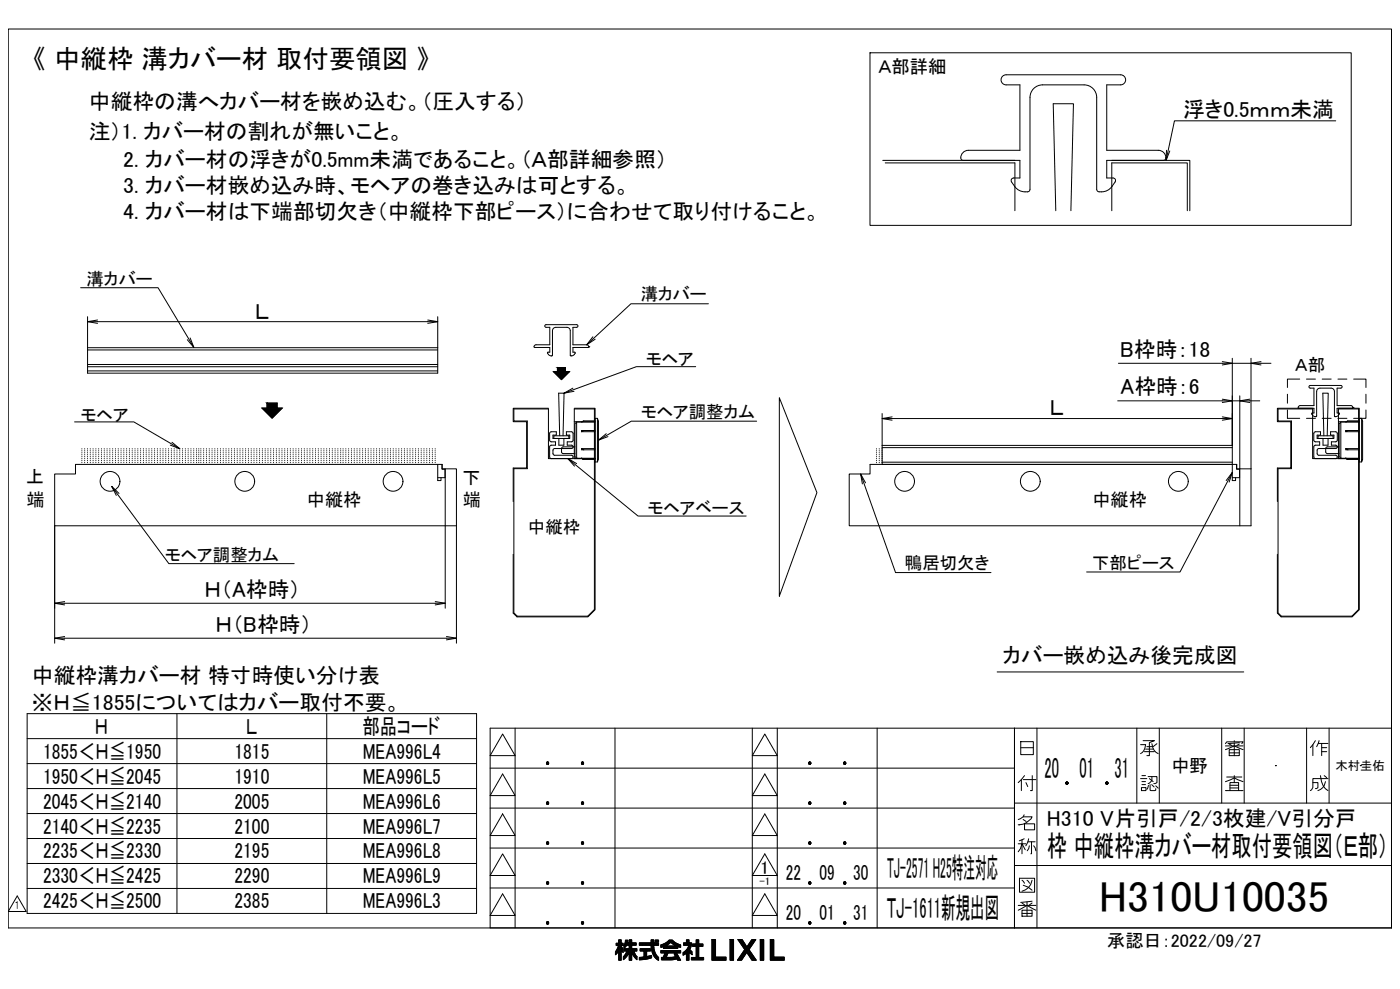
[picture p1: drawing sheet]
<svg xmlns="http://www.w3.org/2000/svg" width="841mm" height="594mm" viewBox="0 0 841 594" stroke-linecap="round" stroke-linejoin="round" font-family="sans-serif">
<!-- layer: TOS_WA -->
<g fill="none" stroke="#000" stroke-width=".6">
<path d="M5 17h831v540h-831zM16 429h270v120h-270zM106 429v120M196 429v120M309 437v120M369 437v120M452 437v120M467 437v120M527 437v120M609 437v120M623 437v120M683 437v45"/>
<path d="M696 437v45M734 437v45M747 437v45M785 437v45M798 437v45M16 444h270M16 459h270M302 441l7 13h-15zM459 441l8 13h-15zM613 446h8v7h-8zM613 449h8M715 460h.1"/>
<path d="M766 460h.1M817 460h.1M16 474h270M294 461h315M302 465l7 13h-15zM459 465l8 13h-15zM16 489h270M294 485h315M302 489l7 13h-15zM459 489l8 13h-15zM609 482h227M16 504h270"/>
<path d="M16 519h270M294 509h315M302 513l7 13h-15zM459 513l8 13h-15zM609 520h227M16 534h270M294 533h315M302 537l7 13h-15zM459 537l8 13h-15zM294 557v-120h542v120M370 571v2M370 567v1"/>
<path d="M371 567v1M371 570v3M371 569v3M372 567v4M372 565h1v2h1v1h-1l1 2v2l-1-1v6h-1v-6l-2 3v-2l2-4h-2v-1h2zM372 565v12M373 565v12M373 567v1M373 569v2M374 567v1M374 569v2M374 569v3"/>
<path d="M374 570v2M375 574v2M375 568v1M375 570v1M375 567v2M375 566v3M375 573v3M376 565h1v1h1v-1h2v1h2v2h-2v2h3v1h-2l2 4v2l-3-5v5h-2v-5l-4 5v-2l3-4h-2v-1h3v-2h-2l-1 2zM376 565v4M376 570v1M376 573v2M376 565v3"/>
<path d="M376 572v3M377 565v3M377 570v1M377 571v3M377 570v4M377 565v1M377 566v2M377 570v3M378 566v2M378 570v3M378 570v2M378 565v12"/>
<path d="M379 565v12M380 566v2M380 570v3M380 570v4M381 566v2M381 570v4M381 570v1M381 572v3M382 566v2M382 570v1M382 573v2M382 573v3"/>
<path d="M382 574v2M383 570v1M383 575v1M384 566h7v-1h2v1h3v2h-3v3l3 4v2l-2-1a11 11 0 0 1-3-8h-7zM384 566v2M384 575v2M384 570h7v1h-3v4l3-1v1l-7 2v-2h3v-4h-3zM385 566v2M385 570v1M385 575v2M385 575v1M386 566v2"/>
<path d="M386 570v1M386 575v1M387 566v2M387 570v1M387 575v1M387 570v6M388 566v2M388 570v6M389 566v2M389 570v1M389 575v1M389 574v2"/>
<path d="M390 566v2M390 570v1M390 574v2M391 566v2M391 570v1M391 574v2M391 565v4M391 574v1M391 565v6M392 565v7M392 565v8M393 565v9"/>
<path d="M393 566v2M393 569v5M393 571v4M393 572v3M394 565h2v1h-2zM394 565v1M394 566v2M394 572v3M394 573v3M394 574v2M395 565v1M395 566v2"/>
<path d="M395 574v2M395 575v2M397 568l3-2 2-1h2l2 1 3 2v1h-2v1h-8v-1h-2zM397 571h12v1h-8l-1 3h6l-1-2h2l2 4h-2v-1l-3 1h-7v-2h1l2-3h-3zM397 568v1M397 571v1M398 567v2M398 571v1M398 575v2M399 567v2M399 571v1M399 575v2"/>
<path d="M399 567v3M399 574v3M399 573v4M400 568l2-1a.7 .7 0 0 1 1-1 .7 .7 0 0 1 1 1l2 1zM400 567v3M400 571v6M400 566v4M400 566v2M400 568v2M400 571v4M400 575v2M401 566v2"/>
<path d="M401 568v2M401 571v3M401 575v2M401 571v2M401 565v2M401 571v1M402 565v2M402 568v2M402 571v1M402 575v2M403 565v1M403 568v2"/>
<path d="M403 571v1M403 575v2M404 565v2M404 568v2M404 571v1M404 575v2M404 575v1M405 565v2M405 568v2M405 571v1M405 575v1M405 566v2"/>
<path d="M405 573h.1M405 573v1M406 566v2M406 568v2M406 571v1M406 573v1M406 575v1M406 566v4M406 573v3M406 567v3M407 567v3M407 571v1"/>
<path d="M407 573v3M407 573v4M407 567v2M407 574v3M408 567v2M408 571v1M408 574v3M408 575v2M408 576v1M409 567v2M409 571v1M409 576v1"/>
<path d="M409 568v1M409 577h.1M410 572v2M411 566v2M411 572v2M411 572v1M411 571v2M412 566v2M412 571v2M412 565h2v1h2l-2 4 2 2v2l-2-2v5h-2v-4l-2 1v-2l3-2 1-2h-3v-2h1zM412 565v3M412 570v7"/>
<path d="M413 565v3M413 570v7M413 569v8M414 565v3M414 569v8M414 565v12M414 566v6M415 566v4M415 571v2M415 566v3M415 566v2M415 575v2"/>
<path d="M416 572v1M416 575v2M416 567v1M417 567v1M417 575v2M418 567v1M418 575v2M418 565h2v2h2v1h-2v7h3v2h-8v-2h3v-7h-2v-1h2zM418 565v12M419 565v12M420 565v12M420 567v1"/>
<path d="M420 575v2M421 567v1M421 575v2M422 567v1M422 575v2M428 564h2v11h6v2h-8zM428 564v13M429 564v13M430 564v13M430 575v2M431 575v2M432 575v2"/>
<path d="M433 575v2M434 575v2M435 575v2M436 575v2M439 564h2v13h-2zM439 564v13M440 564v13M441 564v13M443 576v1M443 564h3l3 5 3-5h2l-4 6 4 7h-2l-3-5-4 5h-2l4-7zM443 564v1M444 564v1"/>
<path d="M444 576v1M444 575v2M444 564v2M445 564v2M445 575v2M445 564v3M445 574v3M445 573v4M446 564v4M446 573v4M446 573v3M446 565v4"/>
<path d="M446 572v4M446 572v3M447 566v3M447 572v3M447 566v4M447 571v4M447 571v3M447 567v7M448 567v7M448 568v5M448 568v4M449 569v3"/>
<path d="M449 568v5M450 568v5M450 567v7M450 567v3M450 570v4M450 566v4M450 571v4M451 566v4M451 571v4M451 566v3M451 572v3M451 565v4"/>
<path d="M451 572v4M451 565v3M452 564v4M452 573v4M452 564v3M452 574v3M453 564v2M453 574v3M453 575v2M453 564v1M454 564v1M454 576v1"/>
<path d="M454 577h.1M457 564h2v13h-2zM457 564v13M458 564v13M459 564v13M463 564h2v11h6v2h-8zM463 564v13M464 564v13M465 564v13M465 575v2M466 575v2M467 575v2"/>
<path d="M468 575v2M469 575v2M470 575v2M471 575v2"/>
</g>
<g fill="#000" stroke="#000" stroke-width=".6">
<path d="M328 458h1zM349 458h1zM640 470h1zM664 470h1zM328 482h1zM349 482h1zM328 506h1zM349 506h1zM328 554h1zM349 554h1z"/>
<path d="M328 458h1zM328 459l1-1zM328 459l1-1z"/>
<path d="M328 458h1zM328 458h1zM328 458h1z"/>
<path d="M328 459l1-1zM328 459l1-1zM329 458v1z"/>
<path d="M329 458v1zM329 458v1zM329 458v1z"/>
<path d="M329 458v1zM329 458v1zM329 458v1z"/>
<path d="M329 458v1zM329 458v1zM329 458v1z"/>
<path d="M329 458v1zM329 458l1 1zM329 458h1z"/>
<path d="M329 458h1zM329 458h1z"/>
<path d="M349 458h1zM349 459l1-1zM349 459l1-1z"/>
<path d="M349 458h1zM349 458h1zM349 458h1z"/>
<path d="M349 459l1-1zM349 459l1-1zM350 458v1z"/>
<path d="M350 458v1zM350 458v1zM350 458v1z"/>
<path d="M350 458v1zM350 458v1zM350 458v1z"/>
<path d="M350 458v1zM350 458v1zM350 458v1z"/>
<path d="M350 458v1zM350 458l1 1zM350 458h1z"/>
<path d="M350 458h1zM350 458h1z"/>
<path d="M486 459v-1zM486 459v-1z"/>
<path d="M486 459v-1zM486 459v-1zM486 458v1z"/>
<path d="M486 458v1zM486 458v1zM486 458v1z"/>
<path d="M486 458v1zM486 458l1 1zM486 458l1 1z"/>
<path d="M487 458h-1zM487 458h-1z"/>
<path d="M486 458l1 1zM486 458l1 1zM486 458l1 1z"/>
<path d="M486 458h1zM487 458h-1zM487 458h-1z"/>
<path d="M486 458l1 1zM486 458l1 1zM486 458l1 1z"/>
<path d="M486 458h1zM486 458h1zM486 458h1z"/>
<path d="M507 459v-1zM507 459v-1z"/>
<path d="M507 459v-1zM507 459v-1zM507 458v1z"/>
<path d="M507 458v1zM507 458v1zM507 458v1z"/>
<path d="M507 458v1zM507 458l1 1zM507 458l1 1z"/>
<path d="M508 458h-1zM508 458h-1z"/>
<path d="M507 458l1 1zM507 458l1 1zM507 458l1 1z"/>
<path d="M507 458h1zM508 458h-1zM508 458h-1z"/>
<path d="M507 458l1 1zM507 458l1 1zM507 458h1z"/>
<path d="M507 458h1zM507 458h1zM507 458h1z"/>
<path d="M640 470h1zM640 471l1-1zM640 471l1-1z"/>
<path d="M640 470h1zM640 470h1zM640 470h1z"/>
<path d="M640 471l1-1zM640 471l1-1zM641 470v1z"/>
<path d="M641 470v1zM641 470v1zM641 470v1z"/>
<path d="M641 470v1zM641 470v1zM641 470v1z"/>
<path d="M641 470v1zM641 470v1zM641 470v1z"/>
<path d="M641 470v1zM641 470v1zM641 470h1z"/>
<path d="M641 470h1zM641 470h1z"/>
<path d="M664 470h1zM664 471l1-1zM664 471l1-1z"/>
<path d="M664 470h1zM664 470h1zM664 470h1z"/>
<path d="M664 471l1-1zM664 471l1-1zM665 470v1z"/>
<path d="M665 470v1zM665 470v1zM665 470v1z"/>
<path d="M665 470v1zM665 470v1zM665 470v1z"/>
<path d="M665 470v1zM665 470v1zM665 470v1z"/>
<path d="M665 470v1zM665 470v1zM665 470h1z"/>
<path d="M665 470h1zM665 470h1z"/>
<path d="M328 482h1zM328 483l1-1zM328 483l1-1z"/>
<path d="M328 482h1zM328 482h1zM328 482h1z"/>
<path d="M328 483l1-1zM328 483l1-1zM329 482v1z"/>
<path d="M329 482v1zM329 482v1zM329 482v1z"/>
<path d="M329 482v1zM329 482v1zM329 482v1z"/>
<path d="M329 482v1zM329 482v1zM329 482v1z"/>
<path d="M329 482v1zM329 482l1 1zM329 482h1z"/>
<path d="M329 482h1zM329 482h1z"/>
<path d="M349 482h1zM349 483l1-1zM349 483l1-1z"/>
<path d="M349 482h1zM349 482h1zM349 482h1z"/>
<path d="M349 483l1-1zM349 483l1-1zM350 482v1z"/>
<path d="M350 482v1zM350 482v1zM350 482v1z"/>
<path d="M350 482v1zM350 482v1zM350 482v1z"/>
<path d="M350 482v1zM350 482v1zM350 482v1z"/>
<path d="M350 482v1zM350 482l1 1zM350 482h1z"/>
<path d="M350 482h1zM350 482h1z"/>
<path d="M486 483v-1zM486 483v-1z"/>
<path d="M486 483v-1zM486 483v-1zM486 482v1z"/>
<path d="M486 482v1zM486 482v1zM486 482v1z"/>
<path d="M486 482l1 1zM486 482l1 1zM486 482l1 1z"/>
<path d="M487 482h-1zM487 482h-1z"/>
<path d="M486 482l1 1zM486 482l1 1zM486 482l1 1z"/>
<path d="M486 482h1zM487 482h-1zM487 482h-1z"/>
<path d="M486 482l1 1zM486 482l1 1zM486 482l1 1z"/>
<path d="M486 482h1zM486 482h1zM486 482h1z"/>
<path d="M507 483v-1zM507 483v-1z"/>
<path d="M507 483v-1zM507 483v-1zM507 482v1z"/>
<path d="M507 482v1zM507 482v1zM507 482v1z"/>
<path d="M507 482l1 1zM507 482l1 1zM507 482l1 1z"/>
<path d="M508 482h-1zM508 482h-1z"/>
<path d="M507 482l1 1zM507 482l1 1zM507 482l1 1z"/>
<path d="M507 482h1zM508 482h-1zM508 482h-1z"/>
<path d="M507 482l1 1zM507 482l1 1zM507 482h1z"/>
<path d="M507 482h1zM507 482h1zM507 482h1z"/>
<path d="M328 506h1zM328 507l1-1zM328 507l1-1z"/>
<path d="M328 506h1zM328 506h1zM328 506h1z"/>
<path d="M328 507l1-1zM328 507l1-1zM329 506v1z"/>
<path d="M329 506v1zM329 506v1zM329 506v1z"/>
<path d="M329 506v1zM329 506v1zM329 506v1z"/>
<path d="M329 506v1zM329 506v1zM329 506v1z"/>
<path d="M329 506v1zM329 506l1 1zM329 506h1z"/>
<path d="M329 506h1zM329 506h1z"/>
<path d="M349 506h1zM349 507l1-1zM349 507l1-1z"/>
<path d="M349 506h1zM349 506h1zM349 506h1z"/>
<path d="M349 507l1-1zM349 507l1-1zM350 506v1z"/>
<path d="M350 506v1zM350 506v1zM350 506v1z"/>
<path d="M350 506v1zM350 506v1zM350 506v1z"/>
<path d="M350 506v1zM350 506v1zM350 506v1z"/>
<path d="M350 506v1zM350 506l1 1zM350 506h1z"/>
<path d="M350 506h1zM350 506h1z"/>
<path d="M486 507v-1zM486 507v-1z"/>
<path d="M486 507v-1zM486 507v-1zM486 506v1z"/>
<path d="M486 506v1zM486 506v1zM486 506v1z"/>
<path d="M486 506v1zM486 506l1 1zM486 506l1 1z"/>
<path d="M487 506h-1zM487 506h-1z"/>
<path d="M486 506l1 1zM486 506l1 1zM486 506l1 1z"/>
<path d="M486 506h1zM487 506h-1zM487 506h-1z"/>
<path d="M486 506l1 1zM486 506l1 1zM486 506l1 1z"/>
<path d="M486 506h1zM486 506h1zM486 506h1z"/>
<path d="M507 507v-1zM507 507v-1z"/>
<path d="M507 507v-1zM507 507v-1zM507 506v1z"/>
<path d="M507 506v1zM507 506v1zM507 506v1z"/>
<path d="M507 506v1zM507 506l1 1zM507 506l1 1z"/>
<path d="M508 506h-1zM508 506h-1z"/>
<path d="M507 506l1 1zM507 506l1 1zM507 506l1 1z"/>
<path d="M507 506h1zM508 506h-1zM508 506h-1z"/>
<path d="M507 506l1 1zM507 506l1 1zM507 506h1z"/>
<path d="M507 506h1zM507 506h1zM507 506h1z"/>
<path d="M328 530h1zM328 531l1-1zM328 531l1-1z"/>
<path d="M328 530h1zM328 530h1zM328 530h1z"/>
<path d="M328 531l1-1zM328 531l1-1zM329 530v1z"/>
<path d="M328 530h1zM328 530h1z"/>
<path d="M329 530v1zM329 530v1zM329 530v1z"/>
<path d="M329 530v1zM329 530v1zM329 530v1z"/>
<path d="M329 530v1zM329 530v1zM329 530v1z"/>
<path d="M329 530v1zM329 530l1 1zM329 530h1z"/>
<path d="M329 530h1zM329 530h1z"/>
<path d="M349 530h1zM349 531l1-1zM349 531l1-1z"/>
<path d="M349 530h1zM349 530h1zM349 530h1z"/>
<path d="M349 531l1-1zM349 531l1-1zM350 530v1z"/>
<path d="M349 530h1zM349 530h1z"/>
<path d="M350 530v1zM350 530v1zM350 530v1z"/>
<path d="M350 530v1zM350 530v1zM350 530v1z"/>
<path d="M350 530v1zM350 530v1zM350 530v1z"/>
<path d="M350 530v1zM350 530l1 1zM350 530h1z"/>
<path d="M350 530h1zM350 530h1z"/>
<path d="M486 531v-1zM486 531v-1z"/>
<path d="M486 531v-1zM486 531v-1zM486 530v1z"/>
<path d="M486 530v1zM486 530v1zM486 530v1z"/>
<path d="M486 530v1zM486 530l1 1zM486 530l1 1z"/>
<path d="M487 530h-1zM487 530h-1z"/>
<path d="M486 530l1 1zM486 530l1 1zM486 530l1 1z"/>
<path d="M486 530h1zM487 530h-1zM487 530h-1z"/>
<path d="M486 530l1 1zM486 530l1 1zM486 530l1 1z"/>
<path d="M486 530h1zM486 530h1zM486 530h1z"/>
<path d="M507 531v-1zM507 531v-1z"/>
<path d="M507 531v-1zM507 531v-1zM507 530v1z"/>
<path d="M507 530v1zM507 530v1zM507 530v1z"/>
<path d="M507 530v1zM507 530l1 1zM507 530l1 1z"/>
<path d="M508 530h-1zM508 530h-1z"/>
<path d="M507 530l1 1zM507 530l1 1zM507 530l1 1z"/>
<path d="M507 530h1zM508 530h-1zM508 530h-1z"/>
<path d="M507 530l1 1zM507 530l1 1zM507 530h1z"/>
<path d="M507 530h1zM507 530h1zM507 530h1z"/>
<path d="M328 554h1zM328 555l1-1zM328 555l1-1z"/>
<path d="M328 554h1zM328 554h1zM328 554h1z"/>
<path d="M328 555l1-1zM328 555l1-1zM329 554v1z"/>
<path d="M329 554v1zM329 554v1zM329 554v1z"/>
<path d="M329 554v1zM329 554v1zM329 554v1z"/>
<path d="M329 554v1zM329 554v1zM329 554v1z"/>
<path d="M329 554v1zM329 554l1 1zM329 554h1z"/>
<path d="M329 554h1zM329 554h1z"/>
<path d="M349 554h1zM349 555l1-1zM349 555l1-1z"/>
<path d="M349 554h1zM349 554h1zM349 554h1z"/>
<path d="M349 555l1-1zM349 555l1-1zM350 554v1z"/>
<path d="M350 554v1zM350 554v1zM350 554v1z"/>
<path d="M350 554v1zM350 554v1zM350 554v1z"/>
<path d="M350 554v1zM350 554v1zM350 554v1z"/>
<path d="M350 554v1zM350 554l1 1zM350 554h1z"/>
<path d="M350 554h1zM350 554h1z"/>
<path d="M486 555v-1zM486 555v-1z"/>
<path d="M486 555v-1zM486 555v-1zM486 554v1z"/>
<path d="M486 554v1zM486 554v1zM486 554v1z"/>
<path d="M486 554v1zM486 554l1 1zM486 554l1 1z"/>
<path d="M487 554h-1zM487 554h-1z"/>
<path d="M486 554l1 1zM486 554l1 1zM486 554l1 1z"/>
<path d="M486 554h1zM487 554h-1zM487 554h-1z"/>
<path d="M486 554l1 1zM486 554l1 1zM486 554l1 1z"/>
<path d="M486 554h1zM486 554h1zM486 554h1z"/>
<path d="M507 555v-1zM507 555v-1z"/>
<path d="M507 555v-1zM507 555v-1zM507 554v1z"/>
<path d="M507 554v1zM507 554v1zM507 554v1z"/>
<path d="M507 554v1zM507 554l1 1zM507 554l1 1z"/>
<path d="M508 554h-1zM508 554h-1z"/>
<path d="M507 554l1 1zM507 554l1 1zM507 554l1 1z"/>
<path d="M507 554h1zM508 554h-1zM508 554h-1z"/>
<path d="M507 554l1 1zM507 554l1 1zM507 554h1z"/>
<path d="M507 554h1zM507 554h1zM507 554h1z"/>
</g>
<!-- layer: TOS_M1 -->
<g fill="none" stroke="#000" stroke-width=".6">
<path d="M523 32h289v103h-289zM530 96h83v11h-4a1.5 1.5 0 0 0-1 2M532 98h78v29M577 95h.1M577 95a5 5 0 0 1 5-5h31v-39h-9a3 3 0 0 1-3-3 3 3 0 0 1 3-3h69a3 3 0 0 1 3 3 3 3 0 0 1-3 3h-8v39h31a5 5 0 0 1 4 5M577 95v1h2M668 96h47v31M700 95v1h-1h-34v11h4a1.5 1.5 0 0 1 1 2M700 95h.1M608 109l2 3a7 7 0 0 0 8 3l1-56a8 8 0 0 1 7-8h25a8 8 0 0 1 8 8v55a6 6 0 0 0 7 0l4-5M634 127l-1-65h12l-2 65M668 127v-29h45v29"/>
<path d="M53 190v34h210v-34M59 193h198M53 209h210M53 210h210M53 219h210M321 208l9 1v3h-1a1.9 1.9 0 0 0 3 1v-14l1-2h8l1 1 1 16 1-1 2-1h-2v-3l10-1M321 208h.1M321 208l1-1h8v-10h-2a.8 .8 0 0 1-1-1 .8 .8 0 0 1 1-1h18a.8 .8 0 0 1 1 1 .8 .8 0 0 1-1 1h-2v10h8l2 1M354 208h.1M672 218h62M740 215v53M740 218h12"/>
<path d="M752 215v101h-242v-31h13v-6h220v3h9M758 218h6M53 220h210M53 223h210M332 223h3v-2h5v2h2l-5 5zM468 239l23 57-23 62zM745 238v78M773 237v5M781 228h-8v5M785 228h5M794 228h6M804 228h5"/>
<path d="M813 228h8v5M821 237v5M157 245h3v-3h6v3h3l-6 6zM309 246h20v29h28h-12v-29h12v120l-4 4h-42l-2-2v-86h8v-29h-8zM329 245h-21v8h8v28h-8v20M330 260l4-1v2h-2v2h4v4h3v-4h3v-2h-2v-2h4v1v5h-1h-2v2h2a1 1 0 0 1 1 1 1 1 0 0 1-1 1l-10 1h-1v2l1 1h10a1 1 0 0 1 1 1 1 1 0 0 1-1 1h-13v-7l1-1h3v-2h-3h-1zM345 245h12v121l-4 5h-42l-3-3v-35M345 253h12M346 254h11M349 259h2h-2M349 259h8M349 259h.1"/>
<path d="M351 253l-2 1 2-1h6M359 251v26l1-1v-23l-1-2h-2v26h2M530 248v20M536 251h198M671 241h63M740 241h5M751 241h6M768 246h21v29h28h-13v-29h12v120l-4 4h-42l-2-2v-86h8v-29h-8zM773 246v5h8M780 245l1-1h8v-11h-2a.8 .8 0 0 1-1-1 .8 .8 0 0 1 1 0h18a.8 .8 0 0 1 1 0 .8 .8 0 0 1-1 1h-2v11h9l1 1M780 245h9v3h-1v1M780 245h.1"/>
<path d="M785 251h5M788 249l1 1h2v-15l1-1 1-1h7l1 1 1 16h1l2-1M789 245h-22v8h8v28h-8v20M790 260l3-1v2h-2v2h4v4h3v-4h3v-2h-2v-2h4v1v5h-1h-2v2h2a1 1 0 0 1 1 1 1 1 0 0 1-1 1l-10 1h-1v2l1 1h10a1 1 0 0 1 1 1 1 1 0 0 1-1 1h-12l-1-7 1-1h3v-2h-3h-1zM794 251h6M804 251h5M804 245h13v121l-5 5h-42l-3-3v-35M804 253h13M805 254h12M808 259h2h-2M808 259h9M808 259h.1"/>
<path d="M810 253l-2 1 2-1h7M813 245h.1M813 245h-10v3h1l1 1M818 251v26l1-1v-23l-1-2h-1v26h1M821 246v5h-8M49 270h.1M49 271h.1M49 272h.1M49 273h.1M49 274h.1M49 275v1M49 277h.1"/>
<path d="M49 278h.1M51 270h.1M51 271h.1M51 272h.1M51 273h.1M51 274h.1M51 275v1M51 277h.1M51 278h.1M53 270h.1M53 271h.1M53 272h.1"/>
<path d="M53 273h.1M53 274h.1M53 275v1M53 277h.1M53 278h.1M54 270h.1M54 271h.1M54 272h.1M54 273h.1M54 274h.1M54 275v1M54 277h.1"/>
<path d="M54 278h.1M56 270h.1M56 271h.1M56 272h.1M56 273h.1M56 274h.1M56 275v1M56 277h.1M56 278h.1M58 270h.1M58 271h.1M58 272h.1"/>
<path d="M58 273h.1M58 274h.1M58 275v1M58 277h.1M58 278h.1M59 270h.1M59 271h.1M59 272h.1M59 273h.1M59 274h.1M59 275v1M59 277h.1"/>
<path d="M59 278h.1M61 270h.1M61 271h.1M61 272h.1M61 273h.1M61 274h.1M61 275v1M61 277h.1M61 278h.1M63 270h.1M63 271h.1M63 272h.1"/>
<path d="M63 273h.1M63 274h.1M63 275v1M63 277h.1M63 278h.1M64 270h.1M64 271h.1M64 272h.1M64 273h.1M64 274h.1M64 275v1M64 277h.1"/>
<path d="M64 278h.1M66 270h.1M66 271h.1M66 272h.1M66 273h.1M66 274h.1M66 275v1M66 277h.1M66 278h.1M68 270h.1M68 271h.1M68 272h.1"/>
<path d="M68 273h.1M68 274h.1M68 275v1M68 277h.1M68 278h.1M69 270h.1M69 271h.1M69 272h.1M69 273h.1M69 274h.1M69 275v1M69 277h.1"/>
<path d="M69 278h.1M71 270h.1M71 271h.1M71 272h.1M71 273h.1M71 274h.1M71 275v1M71 277h.1M71 278h.1M73 270h.1M73 271h.1M73 272h.1"/>
<path d="M73 273h.1M73 274h.1M73 275v1M73 277h.1M73 278h.1M74 270h.1M74 271h.1M74 272h.1M74 273h.1M74 274h.1M74 275v1M74 277h.1"/>
<path d="M74 278h.1M76 270h.1M76 271h.1M76 272h.1M76 273h.1M76 274h.1M76 275v1M76 277h.1M76 278h.1M78 270h.1M78 271h.1M78 272h.1"/>
<path d="M78 273h.1M78 274h.1M78 275v1M78 277h.1M78 278h.1M79 270h.1M79 271h.1M79 272h.1M79 273h.1M79 274h.1M79 275v1M79 277h.1"/>
<path d="M79 278h.1M81 270h.1M81 271h.1M81 272h.1M81 273h.1M81 274h.1M81 275v1M81 277h.1M81 278h.1M83 270h.1M83 271h.1M83 272h.1"/>
<path d="M83 273h.1M83 274h.1M83 275v1M83 277h.1M83 278h.1M84 270h.1M84 271h.1M84 272h.1M84 273h.1M84 274h.1M84 275v1M84 277h.1"/>
<path d="M84 278h.1M86 270h.1M86 271h.1M86 272h.1M86 273h.1M86 274h.1M86 275v1M86 277h.1M86 278h.1M88 270h.1M88 271h.1M88 272h.1"/>
<path d="M88 273h.1M88 274h.1M88 275v1M88 277h.1M88 278h.1M90 270h.1M90 271h.1M90 272h.1M90 273h.1M90 274h.1M90 275v1M90 277h.1"/>
<path d="M90 278h.1M91 270h.1M91 271h.1M91 272h.1M91 273h.1M91 274h.1M91 275v1M91 277h.1M91 278h.1M93 270h.1M93 271h.1M93 272h.1"/>
<path d="M93 273h.1M93 274h.1M93 275v1M93 277h.1M93 278h.1M95 270h.1M95 271h.1M95 272h.1M95 273h.1M95 274h.1M95 275v1M95 277h.1"/>
<path d="M95 278h.1M96 270h.1M96 271h.1M96 272h.1M96 273h.1M96 274h.1M96 275v1M96 277h.1M96 278h.1M98 270h.1M98 271h.1M98 272h.1"/>
<path d="M98 273h.1M98 274h.1M98 275v1M98 277h.1M98 278h.1M100 270h.1M100 271h.1M100 272h.1M100 273h.1M100 274h.1M100 275v1M100 277h.1"/>
<path d="M100 278h.1M101 270h.1M101 271h.1M101 272h.1M101 273h.1M101 274h.1M101 275v1M101 277h.1M101 278h.1M103 270h.1M103 271h.1M103 272h.1"/>
<path d="M103 273h.1M103 274h.1M103 275v1M103 277h.1M103 278h.1M105 270h.1M105 271h.1M105 272h.1M105 273h.1M105 274h.1M105 275v1M105 277h.1"/>
<path d="M105 278h.1M106 270h.1M106 271h.1M106 272h.1M106 273h.1M106 274h.1M106 275v1M106 277h.1M106 278h.1M108 270h.1M108 271h.1M108 272h.1"/>
<path d="M108 273h.1M108 274h.1M108 275v1M108 277h.1M108 278h.1M110 270h.1M110 271h.1M110 272h.1M110 273h.1M110 274h.1M110 275v1M110 277h.1"/>
<path d="M110 278h.1M111 270h.1M111 271h.1M111 272h.1M111 273h.1M111 274h.1M111 275v1M111 277h.1M111 278h.1M113 270h.1M113 271h.1M113 272h.1"/>
<path d="M113 273h.1M113 274h.1M113 275v1M113 277h.1M113 278h.1M115 270h.1M115 271h.1M115 272h.1M115 273h.1M115 274h.1M115 275v1M115 277h.1"/>
<path d="M115 278h.1M116 270h.1M116 271h.1M116 272h.1M116 273h.1M116 274h.1M116 275v1M116 277h.1M116 278h.1M118 270h.1M118 271h.1M118 272h.1"/>
<path d="M118 273h.1M118 274h.1M118 275v1M118 277h.1M118 278h.1M119 270h.1M119 271h.1M119 272h.1M119 273h.1M119 274h.1M119 275v1M119 277h.1"/>
<path d="M119 278h.1M121 270h.1M121 271h.1M121 272h.1M121 273h.1M121 274h.1M121 275v1M121 277h.1M121 278h.1M122 270h.1M122 271h.1M122 272h.1"/>
<path d="M122 273h.1M122 274h.1M122 275v1M122 277h.1M122 278h.1M124 270h.1M124 271h.1M124 272h.1M124 273h.1M124 274h.1M124 275v1M124 277h.1"/>
<path d="M124 278h.1M126 270h.1M126 271h.1M126 272h.1M126 273h.1M126 274h.1M126 275v1M126 277h.1M126 278h.1M127 270h.1M127 271h.1M127 272h.1"/>
<path d="M127 273h.1M127 274h.1M127 275v1M127 277h.1M127 278h.1M129 270h.1M129 271h.1M129 272h.1M129 273h.1M129 274h.1M129 275v1M129 277h.1"/>
<path d="M129 278h.1M131 270h.1M131 271h.1M131 272h.1M131 273h.1M131 274h.1M131 275v1M131 277h.1M131 278h.1M132 270h.1M132 271h.1M132 272h.1"/>
<path d="M132 273h.1M132 274h.1M132 275v1M132 277h.1M132 278h.1M134 270h.1M134 271h.1M134 272h.1M134 273h.1M134 274h.1M134 275v1M134 277h.1"/>
<path d="M134 278h.1M136 270h.1M136 271h.1M136 272h.1M136 273h.1M136 274h.1M136 275v1M136 277h.1M136 278h.1M137 270h.1M137 271h.1M137 272h.1"/>
<path d="M137 273h.1M137 274h.1M137 275v1M137 277h.1M137 278h.1M139 270h.1M139 271h.1M139 272h.1M139 273h.1M139 274h.1M139 275v1M139 277h.1"/>
<path d="M139 278h.1M141 270h.1M141 271h.1M141 272h.1M141 273h.1M141 274h.1M141 275v1M141 277h.1M141 278h.1M143 270h.1M143 271h.1M143 272h.1"/>
<path d="M143 273h.1M143 274h.1M143 275v1M143 277h.1M143 278h.1M144 270h.1M144 271h.1M144 272h.1M144 273h.1M144 274h.1M144 275v1M144 277h.1"/>
<path d="M144 278h.1M146 270h.1M146 271h.1M146 272h.1M146 273h.1M146 274h.1M146 275v1M146 277h.1M146 278h.1M148 270h.1M148 271h.1M148 272h.1"/>
<path d="M148 273h.1M148 274h.1M148 275v1M148 277h.1M148 278h.1M149 270h.1M149 271h.1M149 272h.1M149 273h.1M149 274h.1M149 275v1M149 277h.1"/>
<path d="M149 278h.1M151 270h.1M151 271h.1M151 272h.1M151 273h.1M151 274h.1M151 275v1M151 277h.1M151 278h.1M153 270h.1M153 271h.1M153 272h.1"/>
<path d="M153 273h.1M153 274h.1M153 275v1M153 277h.1M153 278h.1M154 270h.1M154 271h.1M154 272h.1M154 273h.1M154 274h.1M154 275v1M154 277h.1"/>
<path d="M154 278h.1M156 270h.1M156 271h.1M156 272h.1M156 273h.1M156 274h.1M156 275v1M156 277h.1M156 278h.1M158 270h.1M158 271h.1M158 272h.1"/>
<path d="M158 273h.1M158 274h.1M158 275v1M158 277h.1M158 278h.1M159 270h.1M159 271h.1M159 272h.1M159 273h.1M159 274h.1M159 275v1M159 277h.1"/>
<path d="M159 278h.1M161 270h.1M161 271h.1M161 272h.1M161 273h.1M161 274h.1M161 275v1M161 277h.1M161 278h.1M163 270h.1M163 271h.1M163 272h.1"/>
<path d="M163 273h.1M163 274h.1M163 275v1M163 277h.1M163 278h.1M164 270h.1M164 271h.1M164 272h.1M164 273h.1M164 274h.1M164 275v1M164 277h.1"/>
<path d="M164 278h.1M166 270h.1M166 271h.1M166 272h.1M166 273h.1M166 274h.1M166 275v1M166 277h.1M166 278h.1M168 270h.1M168 271h.1M168 272h.1"/>
<path d="M168 273h.1M168 274h.1M168 275v1M168 277h.1M168 278h.1M169 270h.1M169 271h.1M169 272h.1M169 273h.1M169 274h.1M169 275v1M169 277h.1"/>
<path d="M169 278h.1M171 270h.1M171 271h.1M171 272h.1M171 273h.1M171 274h.1M171 275v1M171 277h.1M171 278h.1M173 270h.1M173 271h.1M173 272h.1"/>
<path d="M173 273h.1M173 274h.1M173 275v1M173 277h.1M173 278h.1M174 270h.1M174 271h.1M174 272h.1M174 273h.1M174 274h.1M174 275v1M174 277h.1"/>
<path d="M174 278h.1M176 270h.1M176 271h.1M176 272h.1M176 273h.1M176 274h.1M176 275v1M176 277h.1M176 278h.1M178 270h.1M178 271h.1M178 272h.1"/>
<path d="M178 273h.1M178 274h.1M178 275v1M178 277h.1M178 278h.1M179 270h.1M179 271h.1M179 272h.1M179 273h.1M179 274h.1M179 275v1M179 277h.1"/>
<path d="M179 278h.1M181 270h.1M181 271h.1M181 272h.1M181 273h.1M181 274h.1M181 275v1M181 277h.1M181 278h.1M183 270h.1M183 271h.1M183 272h.1"/>
<path d="M183 273h.1M183 274h.1M183 275v1M183 277h.1M183 278h.1M185 270h.1M185 271h.1M185 272h.1M185 273h.1M185 274h.1M185 275v1M185 277h.1"/>
<path d="M185 278h.1M186 270h.1M186 271h.1M186 272h.1M186 273h.1M186 274h.1M186 275v1M186 277h.1M186 278h.1M188 270h.1M188 271h.1M188 272h.1"/>
<path d="M188 273h.1M188 274h.1M188 275v1M188 277h.1M188 278h.1M190 270h.1M190 271h.1M190 272h.1M190 273h.1M190 274h.1M190 275v1M190 277h.1"/>
<path d="M190 278h.1M191 270h.1M191 271h.1M191 272h.1M191 273h.1M191 274h.1M191 275v1M191 277h.1M191 278h.1M193 270h.1M193 271h.1M193 272h.1"/>
<path d="M193 273h.1M193 274h.1M193 275v1M193 277h.1M193 278h.1M195 270h.1M195 271h.1M195 272h.1M195 273h.1M195 274h.1M195 275v1M195 277h.1"/>
<path d="M195 278h.1M196 270h.1M196 271h.1M196 272h.1M196 273h.1M196 274h.1M196 275v1M196 277h.1M196 278h.1M198 270h.1M198 271h.1M198 272h.1"/>
<path d="M198 273h.1M198 274h.1M198 275v1M198 277h.1M198 278h.1M200 270h.1M200 271h.1M200 272h.1M200 273h.1M200 274h.1M200 275v1M200 277h.1"/>
<path d="M200 278h.1M201 270h.1M201 271h.1M201 272h.1M201 273h.1M201 274h.1M201 275v1M201 277h.1M201 278h.1M203 270h.1M203 271h.1M203 272h.1"/>
<path d="M203 273h.1M203 274h.1M203 275v1M203 277h.1M203 278h.1M205 270h.1M205 271h.1M205 272h.1M205 273h.1M205 274h.1M205 275v1M205 277h.1"/>
<path d="M205 278h.1M206 270h.1M206 271h.1M206 272h.1M206 273h.1M206 274h.1M206 275v1M206 277h.1M206 278h.1M208 270h.1M208 271h.1M208 272h.1"/>
<path d="M208 273h.1M208 274h.1M208 275v1M208 277h.1M208 278h.1M209 270h.1M209 271h.1M209 272h.1M209 273h.1M209 274h.1M209 275v1M209 277h.1"/>
<path d="M209 278h.1M211 270h.1M211 271h.1M211 272h.1M211 273h.1M211 274h.1M211 275v1M211 277h.1M211 278h.1M213 270h.1M213 271h.1M213 272h.1"/>
<path d="M213 273h.1M213 274h.1M213 275v1M213 277h.1M213 278h.1M214 270h.1M214 271h.1M214 272h.1M214 273h.1M214 274h.1M214 275v1M214 277h.1"/>
<path d="M214 278h.1M216 270h.1M216 271h.1M216 272h.1M216 273h.1M216 274h.1M216 275v1M216 277h.1M216 278h.1M218 270h.1M218 271h.1M218 272h.1"/>
<path d="M218 273h.1M218 274h.1M218 275v1M218 277h.1M218 278h.1M220 270h.1M220 271h.1M220 272h.1M220 273h.1M220 274h.1M220 275v1M220 277h.1"/>
<path d="M220 278h.1M221 270h.1M221 271h.1M221 272h.1M221 273h.1M221 274h.1M221 275v1M221 277h.1M221 278h.1M223 270h.1M223 271h.1M223 272h.1"/>
<path d="M223 273h.1M223 274h.1M223 275v1M223 277h.1M223 278h.1M225 270h.1M225 271h.1M225 272h.1M225 273h.1M225 274h.1M225 275v1M225 277h.1"/>
<path d="M225 278h.1M226 270h.1M226 271h.1M226 272h.1M226 273h.1M226 274h.1M226 275v1M226 277h.1M226 278h.1M228 270h.1M228 271h.1M228 272h.1"/>
<path d="M228 273h.1M228 274h.1M228 275v1M228 277h.1M228 278h.1M230 270h.1M230 271h.1M230 272h.1M230 273h.1M230 274h.1M230 275v1M230 277h.1"/>
<path d="M230 278h.1M231 270h.1M231 271h.1M231 272h.1M231 273h.1M231 274h.1M231 275v1M231 277h.1M231 278h.1M233 270h.1M233 271h.1M233 272h.1"/>
<path d="M233 273h.1M233 274h.1M233 275v1M233 277h.1M233 278h.1M235 270h.1M235 271h.1M235 272h.1M235 273h.1M235 274h.1M235 275v1M235 277h.1"/>
<path d="M235 278h.1M236 270h.1M236 271h.1M236 272h.1M236 273h.1M236 274h.1M236 275v1M236 277h.1M236 278h.1M238 270h.1M238 271h.1M238 272h.1"/>
<path d="M238 273h.1M238 274h.1M238 275v1M238 277h.1M238 278h.1M240 270h.1M240 271h.1M240 272h.1M240 273h.1M240 274h.1M240 275v1M240 277h.1"/>
<path d="M240 278h.1M241 270h.1M241 271h.1M241 272h.1M241 273h.1M241 274h.1M241 275v1M241 277h.1M241 278h.1M243 270h.1M243 271h.1M243 272h.1"/>
<path d="M243 273h.1M243 274h.1M243 275v1M243 277h.1M243 278h.1M245 270h.1M245 271h.1M245 272h.1M245 273h.1M245 274h.1M245 275v1M245 277h.1"/>
<path d="M245 278h.1M246 270h.1M246 271h.1M246 272h.1M246 273h.1M246 274h.1M246 275v1M246 277h.1M246 278h.1M248 270h.1M248 271h.1M248 272h.1"/>
<path d="M248 273h.1M248 274h.1M248 275v1M248 277h.1M248 278h.1M250 270h.1M250 271h.1M250 272h.1M250 273h.1M250 274h.1M250 275v1M250 277h.1"/>
<path d="M250 278h.1M251 270h.1M251 271h.1M251 272h.1M251 273h.1M251 274h.1M251 275v1M251 277h.1M251 278h.1M253 270h.1M253 271h.1M253 272h.1"/>
<path d="M253 273h.1M253 274h.1M253 275v1M253 277h.1M253 278h.1M255 270h.1M255 271h.1M255 272h.1M255 273h.1M255 274h.1M255 275v1M255 277h.1"/>
<path d="M255 278h.1M256 270h.1M256 271h.1M256 272h.1M256 273h.1M256 274h.1M256 275v1M256 277h.1M256 278h.1M258 270h.1M258 271h.1M258 272h.1"/>
<path d="M258 273h.1M258 274h.1M258 275v1M258 277h.1M258 278h.1M260 270h.1M260 271h.1M260 272h.1M260 273h.1M260 274h.1M260 275v1M260 277h.1"/>
<path d="M260 278h.1M261 270h.1M261 271h.1M261 272h.1M261 273h.1M261 274h.1M261 275v1M261 277h.1M261 278h.1M263 279v10h2v-2M266 279v3h1M266 279h-221v6h-12v31h241"/>
<path d="M266 279v3h8v34M333 262h9v1h-9zM336 262v-26h3l-1 26M345 268h-7l-1 1v3h1h7M346 275v-21l-1 1v19l1 1h3M346 275h.1M349 275l2 1-2-1M349 269v1h8M349 269h8M349 269l2 1M349 275h.1M351 276h6"/>
<path d="M357 275h-8M527 270h.1M527 271h.1M527 272h.1M527 273h.1M527 274h.1M527 275v1M527 277h.1M527 278h.1M528 270h.1M528 271h.1M528 272h.1"/>
<path d="M528 273h.1M528 274h.1M528 275v1M528 277h.1M528 278h.1M530 270h.1M530 271h.1M530 272h.1M530 273h.1M530 274h.1M530 275v1M530 277h.1"/>
<path d="M530 278h.1M530 268v11h210v-11M530 268h210M530 269h210M530 278h210M740 279v10h2v-2M743 279v3h2v5h-5M792 262h9v1h-9zM795 262v-26h3l-1 26M804 268h-7l-1 1v3h1h7M805 275v-21l-1 1v19l1 1h3M805 275h.1"/>
<path d="M808 275l2 1-2-1M808 269v1h9M808 269h9M808 269l2 1M808 275h.1M810 276h7M817 275h-9M263 287h4M267 282v83M33 316v70M274 316v70M39 362h222"/>
<path d="M39 383h229M599 404h148M10 538l6 10h-11z"/>
<circle cx="66" cy="289" r="6"/>
<circle cx="147" cy="289" r="6"/>
<circle cx="236" cy="289" r="6"/>
<circle cx="543" cy="289" r="6"/>
<circle cx="619" cy="289" r="6"/>
<circle cx="708" cy="289" r="6"/>
</g>
<g fill="#000" stroke="#000" stroke-width=".6">
<path d="M332 223h10l-5 5zM157 245h12l-6 6z"/>
<path d="M335 221l5 2v-2zM335 221l5 2h-5z"/>
<path d="M160 242l6 3v-3zM160 242l6 3h-6z"/>
</g>
<!-- layer: 0 -->
<g fill="none" stroke="#000" stroke-width=".6">
<path d="M802 73h-96l-6 23M701 90l-1 6 3-5M48 173h47l21 36M53 193h6M59 192l-6 1 6 1M257 192l6 1-6 1M257 193h6M426 182h-47l-27 25M114 203l2 6-3-5M356 202l-4 5 6-3M734 217l6 1-6 1M734 218h6"/>
<path d="M752 218h6M758 217l-6 1 6 1M344 233l-5 3 6-1M418 220h-36l-43 16M734 240l6 1-6 1M751 240l-6 1 6 1M45 253h35l28 17M455 253h-76l-19 11M530 251h6M536 250l-6 1 6 1M734 250l6 1-6 1M734 241h6"/>
<path d="M734 251h6M745 241h6M103 266l5 4-6-3M341 275l42 35h65M346 278l-5-3 4 5M364 261l-4 3 5-2M67 292l34 47h76M71 296l-4-4 3 6M517 285l21 59h57M520 290l-3-5 1 6M737 289l3-5-2 6M740 284l-31 60h-56"/>
<path d="M33 362h6M39 361l-6 1 6 1M261 361l6 1-6 1M261 362h6M33 383h6M39 382l-6 1 6 1M268 382l6 1-6 1M268 383h6"/>
</g>
<text font-size="26.2" x="660" y="548">H310U10035</text>
<g font-size="17.5">
<text x="628" y="467">20</text>
<text x="649" y="467">01</text>
<text x="670" y="467">31</text>
<text x="629" y="514">枠 中縦枠溝カバー材取付要領図（Ｅ部）</text>
<text x="533" y="527">TJ-2571 H25特注対応</text>
<text x="533" y="551">ＴＪ-1611新規出図</text>
</g>
<text font-size="15.9" x="20" y="41">《 中縦枠 溝カバー材 取付要領図 》</text>
<g font-size="14.1">
<text x="610" y="476">付</text>
<text x="684" y="476">認</text>
<text x="735" y="476">査</text>
<text x="786" y="476">成</text>
<text x="610" y="552">番</text>
</g>
<g font-size="13.7">
<text x="684" y="455">承</text>
<text x="735" y="455">審</text>
<text x="786" y="455">作</text>
<text x="610" y="500">名</text>
<text x="610" y="514">称</text>
</g>
<text font-size="13.2" x="611" y="537">図</text>
<g font-size="13.1">
<text x="53" y="66">中縦枠の溝へカバー材を嵌め込む。（圧入する）</text>
<text x="711" y="71">浮き0.5ｍｍ未満</text>
<text x="53" y="84">注）1. カバー材の割れが無いこと。</text>
<text x="74" y="100">2. カバー材の浮きが0.5mm未満であること。（Ａ部詳細参照）</text>
<text x="74" y="116">3. カバー材嵌め込み時、モヘアの巻き込みは可とする。</text>
<text x="74" y="131">4. カバー材は下端部切欠き（中縦枠下部ピース）に合わせて取り付けること。</text>
<text x="153" y="191">Ｌ</text>
<text x="673" y="214">B枠時：18</text>
<text x="673" y="237">A枠時：6</text>
<text x="630" y="250">Ｌ</text>
<text x="123" y="359">Ｈ（A枠時）</text>
<text x="130" y="380">Ｈ（B枠時）</text>
<text x="602" y="398">カバー嵌め込み後完成図</text>
<text x="19" y="410">中縦枠溝カバー材 特寸時使い分け表</text>
<text x="19" y="426">※Ｈ≦1855についてはカバー取付不要。</text>
<text x="57" y="441">Ｈ</text>
<text x="148" y="441">Ｌ</text>
<text x="218" y="441">部品コード</text>
<text x="26" y="456">1855＜Ｈ≦1950</text>
<text x="141" y="456">1815</text>
<text x="218" y="456">MEA996L4</text>
<text x="26" y="471">1950＜Ｈ≦2045</text>
<text x="141" y="471">1910</text>
<text x="218" y="471">MEA996L5</text>
<text x="26" y="486">2045＜Ｈ≦2140</text>
<text x="141" y="486">2005</text>
<text x="218" y="486">MEA996L6</text>
<text x="629" y="496">H310 V片引戸/2/3枚建/V引分戸</text>
<text x="26" y="501">2140＜Ｈ≦2235</text>
<text x="141" y="501">2100</text>
<text x="218" y="501">MEA996L7</text>
<text x="26" y="516">2235＜Ｈ≦2330</text>
<text x="141" y="516">2195</text>
<text x="218" y="516">MEA996L8</text>
<text x="26" y="531">2330＜Ｈ≦2425</text>
<text x="141" y="531">2290</text>
<text x="218" y="531">MEA996L9</text>
<text x="472" y="529">22</text>
<text x="492" y="529">09</text>
<text x="513" y="529">30</text>
<text x="26" y="546">2425＜Ｈ≦2500</text>
<text x="141" y="546">2385</text>
<text x="218" y="546">MEA996L3</text>
<text x="472" y="553">20</text>
<text x="492" y="553">01</text>
<text x="513" y="553">31</text>
</g>
<text font-size="11" x="528" y="44">Ａ部詳細</text>
<g font-size="10.9">
<text x="16" y="290">上</text>
<text x="278" y="291">下</text>
<text x="16" y="304">端</text>
<text x="184" y="304">中縦枠</text>
<text x="278" y="304">端</text>
<text x="656" y="304">中縦枠</text>
<text x="704" y="464">中野</text>
<text x="457" y="525">1</text>
<text x="665" y="569">承認日：2022/09/27</text>
</g>
<g font-size="10.5">
<text x="52" y="171">溝カバー</text>
<text x="385" y="180">溝カバー</text>
<text x="388" y="219">モヘア</text>
<text x="778" y="223">Ａ部</text>
<text x="385" y="251">モヘア調整カム</text>
<text x="49" y="253">モヘア</text>
<text x="389" y="309">モヘアベース</text>
<text x="317" y="320">中縦枠</text>
<text x="99" y="337">モヘア調整カム</text>
<text x="656" y="342">下部ピース</text>
<text x="544" y="342">鴨居切欠き</text>
</g>
<text font-size="7.4" x="802" y="463">木村圭佑</text>
<text font-size="6.8" x="9" y="546">１</text>
<text font-size="6.5" x="456" y="532">-1</text>
</svg>
